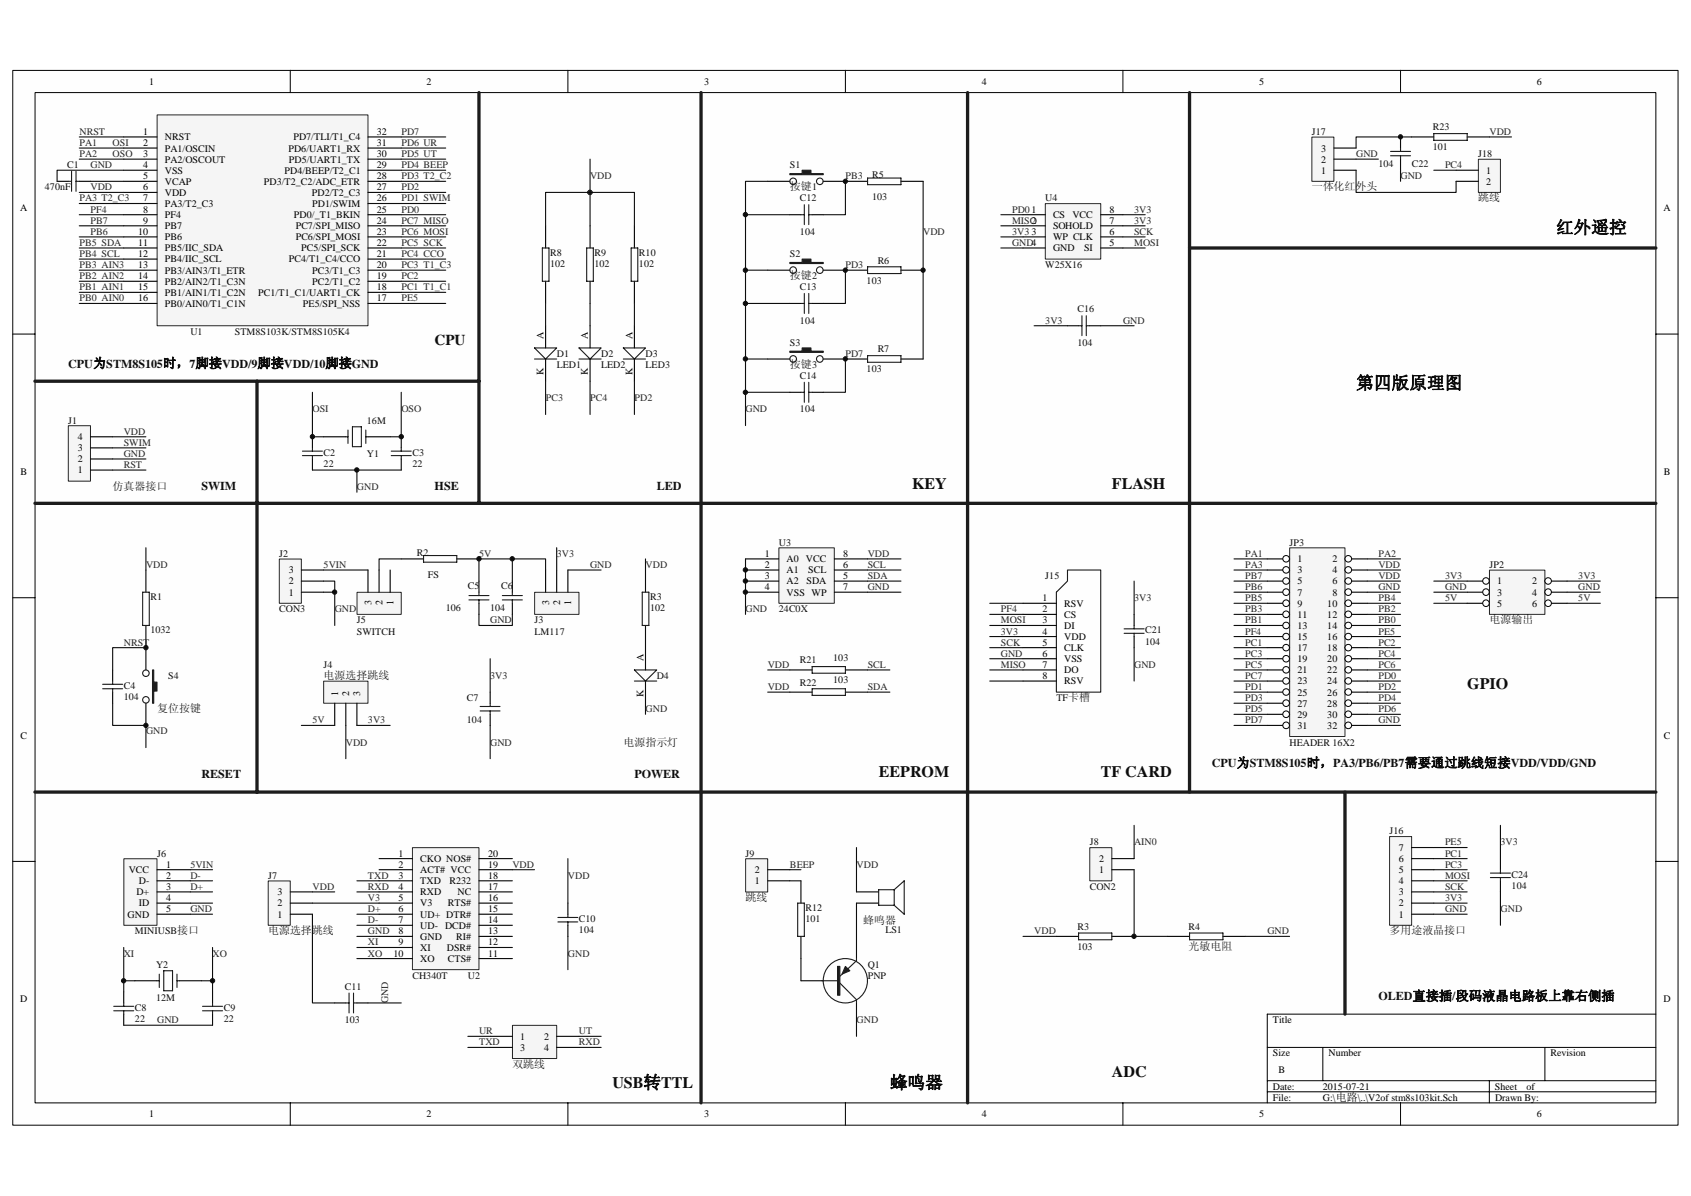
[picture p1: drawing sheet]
<svg xmlns="http://www.w3.org/2000/svg" width="297mm" height="210mm" viewBox="0 0 297 210" stroke-linecap="round" stroke-linejoin="round" font-family="sans-serif">
<path d="M2.3 12.4h292.5v185.1h-292.5z" fill="#fefefe"/>
<path d="M2.2 12.4h292.6v185.1h-292.6z" fill="none" stroke="#000" stroke-width=".18"/>
<path d="M6.2 16.3h284.7v177.3h-284.7z" fill="#fefefe"/>
<g fill="none" stroke="#000" stroke-width=".18">
<path d="M6.2 16.3h284.7v177.3h-284.7zM51 12.3v4M99.8 12.3v4M148.5 12.3v4M197.2 12.3v4M246 12.3v4M2.2 58.7h3.9M290.9 58.7h3.9M2.2 104.9h3.9M290.9 104.9h3.9M2.2 151.2h3.9M290.9 151.2h3.9"/>
<path d="M290.9 178.1h-68.3v15.5M51 193.6v3.9M99.8 193.6v3.9M148.5 193.6v3.9M197.2 193.6v3.9M222.6 183.9h68.3M222.6 189.7h68.3M222.6 191.7h68.3M232.4 183.9v5.8M246 193.6v3.9M261.6 189.7v3.9M271.4 183.9v5.8"/>
</g>
<circle cx="103.6" cy="33.8" r=".38" fill="#0e0e0e" stroke="#0e0e0e" stroke-width=".18"/>
<path d="M27.6 20.2h37v37h-37z" fill="#f5f5f5"/>
<path d="M27.6 20.2h37v37h-37z" fill="none" stroke="#262626" stroke-width=".18"/>
<g fill="none" stroke="#000" stroke-width=".19">
<path d="M10 31.8h2M13.9 31.8h2M21.7 24h5.9M21.7 26h5.9M21.7 27.9h5.9M21.7 29.9h5.9M21.7 31.8h5.9M21.7 33.8h5.9M21.7 35.7h5.9M21.7 37.7h5.9M21.7 39.6h5.9M64.6 24h5.9"/>
<path d="M64.6 26h5.9M64.6 27.9h5.9M64.6 29.9h5.9M64.6 31.8h5.9M64.6 33.8h5.9M64.6 35.7h5.9M64.6 37.7h5.9M64.6 39.6h5.9M21.7 41.6h5.9M21.7 43.5h5.9M21.7 45.5h5.9M21.7 47.4h5.9"/>
<path d="M21.7 49.4h5.9M21.7 51.3h5.9M21.7 53.3h5.9M64.6 41.6h5.9M64.6 43.5h5.9M64.6 45.5h5.9M64.6 47.4h5.9M64.6 49.4h5.9M64.6 51.3h5.9M64.6 53.3h5.9"/>
</g>
<g fill="none" stroke="#0e0e0e" stroke-width=".19">
<path d="M15.9 31.8h5.8M70.5 39.6h7.8M70.5 37.7h7.8M70.5 35.7h7.8M70.5 33.8h7.8M70.5 31.8h7.8M70.5 29.9h7.8M70.5 27.9h7.8M70.5 26h7.8M70.5 24h7.8M13.9 41.6h7.8M13.9 43.5h7.8"/>
<path d="M13.9 45.5h7.8M13.9 47.4h7.8M13.9 49.4h7.8M13.9 51.3h7.8M13.9 53.3h7.8M70.5 41.6h7.8M70.5 43.5h7.8M70.5 45.5h7.8M70.5 47.4h7.8M70.5 49.4h7.8M70.5 51.3h7.8M70.5 53.3h7.8"/>
</g>
<path d="M12 31.8h.6M12.6 30.1v3.5M13.4 31.8h.5M13.4 30.1v3.5" fill="none" stroke="#1c1c1c" stroke-width=".19"/>
<path d="M12 74.8h3.9v9.7h-3.9z" fill="#f5f5f5"/>
<path d="M12 74.7h3.9v9.8h-3.9z" fill="none" stroke="#262626" stroke-width=".18"/>
<g fill="none" stroke="#000" stroke-width=".19">
<path d="M95.8 39.6v3.9M103.6 39.6v3.9M111.4 39.6v3.9M95.8 49.4v3.9M95.8 57.2v3.9M103.6 49.4v3.9M103.6 57.2v3.9M111.4 49.4v3.9M111.4 57.2v3.9M15.9 78.6h3.9M15.9 76.7h3.9M54.9 76.7v1.9"/>
<path d="M56.8 76.7h3.9M64.6 76.7h3.9M70.5 76.7v1.9M95.8 63v3.9M103.6 63v3.9M111.4 63v3.9M15.9 82.5h3.9M15.9 80.6h3.9M54.9 80.6v1.9M70.5 80.6v1.9M19.8 117.6v2M25.6 100.1v3.9"/>
<path d="M25.6 109.8v7.8M19.8 121.5v2M25.6 123.5v3.9"/>
</g>
<g fill="none" stroke="#0e0e0e" stroke-width=".19">
<path d="M95.8 53.3v3.9M103.6 53.3v3.9M111.4 53.3v3.9M19.8 76.7h5.8M19.8 78.6h5.8M54.9 68.9v7.8h1.9M70.5 68.9v7.8h-2M95.8 66.9v5.9M103.6 66.9v5.9M111.4 66.9v5.9M19.8 80.6h5.8M19.8 82.5h5.8"/>
<path d="M25.6 96.2v3.9M54.9 82.5h15.6M62.7 82.5v3.9M25.6 113.7h-5.8v3.9M19.8 123.5v3.9h5.8v3.9"/>
</g>
<g fill="none" stroke="#1c1c1c" stroke-width=".19">
<path d="M95.3 43.5h1.1v5.9h-1.1zM103.1 43.5h1.1v5.9h-1.1zM110.9 43.5h1.1v5.9h-1.1zM53.1 80h3.5M53.1 79.2h3.5M54.9 78.6v.6M54.9 80v.6M60.7 76.7h.4M61.1 75.5v2.4M61.9 74.9h1.6v3.5h-1.6zM64.3 75.5v2.4M64.3 76.7h.3"/>
<path d="M68.7 80h3.5M68.7 79.2h3.5M70.5 78.6v.6M70.5 80v.6M93.9 61.1h3.9l-2 1.9zM93.9 63h3.9M101.7 61.1h3.9l-2 1.9zM101.7 63h3.9M109.5 61.1h3.9l-2 1.9zM109.5 63h3.9M19.8 119.6v.5M25.1 104h1.1v5.8h-1.1z"/>
<path d="M18 120.9h3.5M18 120.1h3.5M19.8 120.9v.6"/>
<circle cx="25.6" cy="118.2" r=".57"/>
<circle cx="25.6" cy="122.9" r=".57"/>
</g>
<path d="M26.8 117.6h.2v2.2h.6v1.5h-.6v2.2h-.2z" fill-rule="evenodd" fill="#1c1c1c" stroke="#1c1c1c" stroke-width=".19"/>
<path d="M49.1 98.2h3.8v7.7h-3.8z" fill="#f5f5f5"/>
<path d="M49.1 98.1h3.8v7.8h-3.8z" fill="none" stroke="#262626" stroke-width=".18"/>
<path d="M52.9 104h3.9M52.9 102h3.9M52.9 100.1h3.9" fill="none" stroke="#000" stroke-width=".19"/>
<path d="M62.7 104h7.8v3.9h-7.8z" fill="#f5f5f5"/>
<path d="M62.7 104h7.8v3.9h-7.8z" fill="none" stroke="#262626" stroke-width=".18"/>
<path d="M70.5 98.1h3.9M80.2 98.1h3.9M64.6 100.1v3.9M66.6 100.1v3.9M68.5 100.1v3.9" fill="none" stroke="#000" stroke-width=".19"/>
<path d="M74.4 97.5h5.8v1.2h-5.8z" fill="none" stroke="#1c1c1c" stroke-width=".19"/>
<path d="M93.9 104h7.8v3.9h-7.8z" fill="#f5f5f5"/>
<path d="M93.9 104h7.8v3.9h-7.8z" fill="none" stroke="#262626" stroke-width=".18"/>
<path d="M95.8 100.1v3.9M97.8 100.1v3.9M99.8 100.1v3.9" fill="none" stroke="#000" stroke-width=".19"/>
<path d="M56.9 119.6h7.7v3.9h-7.7z" fill="#f5f5f5"/>
<path d="M56.9 119.6h7.7v3.9h-7.7z" fill="none" stroke="#262626" stroke-width=".18"/>
<path d="M84.1 102v2M84.1 105.9v2M90 102v2M90 105.9v2M113.4 100.1v3.9M113.4 109.8v7.8M113.4 119.6v3.9M58.8 123.5v3.9M60.7 123.5v3.9M62.7 123.5v3.9M86.1 121.5v2M86.1 125.4v2" fill="none" stroke="#000" stroke-width=".19"/>
<g fill="none" stroke="#1c1c1c" stroke-width=".19">
<path d="M82.4 105.3h3.5M82.4 104.6h3.5M84.1 104v.6M84.1 105.3v.6M88.2 105.3h3.6M88.2 104.6h3.6M90 104v.6M90 105.3v.6M111.4 117.6h4l-2 2zM111.4 119.6h4M112.8 104h1.2v5.8h-1.2zM84.3 124.8h3.5"/>
<path d="M84.3 124h3.5M86.1 123.5v.5M86.1 124.8v.6"/>
</g>
<g fill="none" stroke="#0e0e0e" stroke-width=".19">
<path d="M70.5 98.1h-3.9v2M90 98.1v3.9M97.8 96.2v3.9M113.4 98.1v2M56.8 102h2v7.8M56.8 100.1h7.8M56.8 104h2M84.1 107.9v1.9h5.9v-1.9M86.1 115.7v5.8M99.8 100.1h5.8M52.9 127.4h5.9M60.7 127.4v5.8"/>
<path d="M86.1 127.4v5.8M113.4 123.5v1.9"/>
</g>
<circle cx="103.6" cy="33.8" r=".38" fill="#262626" stroke="#262626" stroke-width=".18"/>
<path d="M72.5 148.8h11.6v21.4h-11.6z" fill="#f5f5f5"/>
<path d="M72.5 148.8h11.6v21.4h-11.6z" fill="none" stroke="#262626" stroke-width=".18"/>
<g fill="none" stroke="#000" stroke-width=".19">
<path d="M66.6 150.7h5.9M66.6 152.7h5.9M66.6 154.6h5.9M66.6 156.6h5.9M66.6 158.6h5.9M84.1 150.7h5.9M84.1 152.7h5.9M84.1 154.6h5.9M84.1 156.6h5.9M84.1 158.6h5.9M66.6 160.5h5.9M66.6 162.5h5.9"/>
<path d="M66.6 164.4h5.9M66.6 166.3h5.9M66.6 168.3h5.9M84.1 160.5h5.9M84.1 162.5h5.9M84.1 164.4h5.9M84.1 166.3h5.9M84.1 168.3h5.9"/>
</g>
<path d="M21.8 150.8h5.8v11.7h-5.8z" fill="#f5f5f5"/>
<path d="M21.8 150.8h5.8v11.7h-5.8z" fill="none" stroke="#262626" stroke-width=".18"/>
<g fill="none" stroke="#000" stroke-width=".19">
<path d="M27.6 152.7h5.8M27.6 154.6h5.8M27.6 156.6h5.8M27.6 158.6h5.8M99.8 158.6v1.9M21.7 174.1v2M21.7 178.1v1.9M23.7 172.2h3.9M27.6 160.5h5.8M31.5 172.2h3.9M37.3 174.1v2M37.3 178.1v1.9"/>
<path d="M58.8 176.1h1.9M62.7 176.1h1.9M99.8 162.5v1.9"/>
</g>
<g fill="none" stroke="#0e0e0e" stroke-width=".19">
<path d="M33.4 152.7h3.9M33.4 154.6h3.9M33.4 156.6h3.9M33.4 158.6h3.9M62.7 154.6h3.9M62.7 156.6h3.9M90 152.7h3.9M99.8 150.7v7.9M33.4 160.5h3.9M62.7 160.5h3.9M62.7 162.5h3.9M62.7 164.4h3.9"/>
<path d="M62.7 166.3h3.9M62.7 168.3h3.9M64.6 176.1h5.9M99.8 164.4v5.8M21.7 180h15.6"/>
</g>
<g fill="none" stroke="#1c1c1c" stroke-width=".19">
<path d="M20 177.5h3.5M20 176.7h3.5M21.7 176.1v.6M21.7 177.5v.6M27.6 172.2h.4M28 171v2.4M28.8 170.4h1.5v3.5h-1.5zM31.1 171v2.4M31.1 172.2h.4M35.6 177.5h3.5M35.6 176.7h3.5M37.3 176.1v.6"/>
<path d="M37.3 177.5v.6M60.7 176.1h.6M61.3 174.3v3.5M62.1 176.1h.6M62.1 174.3v3.5M98 161.9h3.5M98 161.1h3.5M99.8 160.5v.6M99.8 161.9v.6"/>
</g>
<path d="M47.1 154.7h3.9v7.8h-3.9z" fill="#f5f5f5"/>
<path d="M47.1 154.7h3.9v7.8h-3.9z" fill="none" stroke="#262626" stroke-width=".18"/>
<g fill="none" stroke="#000" stroke-width=".19">
<path d="M134.8 31.8h3.9M138.7 37.7h2M142.7 37.7h1.9M144.6 31.8h7.8M158.3 31.8h3.9M134.8 47.4h3.9M138.7 53.3h2M142.7 53.3h1.9M144.6 47.4h7.8M158.3 47.4h3.9M134.8 63h3.9M138.7 68.9h2"/>
<path d="M142.7 68.9h1.9M144.6 63h7.8M158.3 63h3.9M51 158.6h3.9M51 156.6h3.9M51 160.5h3.9"/>
</g>
<path d="M131 37.7h7.7M134.8 31.8h-3.8v42.9M148.5 31.8v5.9h-3.9M162.2 31.8v31.2M131 47.4h3.8M131 53.3h7.7M148.5 47.4v5.9h-3.9M131 63h3.8M131 68.9h7.7M148.5 63v5.9h-3.9M54.9 156.6h3.9M54.9 160.5v15.6h3.9" fill="none" stroke="#0e0e0e" stroke-width=".19"/>
<g fill="#1c1c1c" stroke="#1c1c1c" stroke-width=".19">
<path d="M138.7 30.5h2.2v-.6h1.5v.6h2.2v.2h-5.9z" fill-rule="evenodd"/>
<path d="M138.7 46.1h2.2v-.6h1.5v.6h2.2v.2h-5.9z" fill-rule="evenodd"/>
<path d="M138.7 61.7h2.2v-.6h1.5v.6h2.2v.2h-5.9z" fill-rule="evenodd"/>
</g>
<g fill="none" stroke="#1c1c1c" stroke-width=".19">
<path d="M140.7 37.7h.6M141.3 35.9v3.5M142.1 37.7h.6M142.1 35.9v3.5M152.4 31.3h5.9v1.1h-5.9zM140.7 53.3h.6M141.3 51.5v3.5M142.1 51.5v3.5M142.1 53.3h.6M152.4 46.8h5.9v1.2h-5.9zM140.7 68.9h.6M141.3 67.1v3.5"/>
<path d="M142.1 67.1v3.5M142.1 68.9h.6M152.4 62.4h5.9v1.2h-5.9z"/>
<circle cx="139.3" cy="31.8" r=".58"/>
<circle cx="144" cy="31.8" r=".58"/>
<circle cx="139.3" cy="47.4" r=".58"/>
<circle cx="144" cy="47.4" r=".58"/>
<circle cx="139.3" cy="63" r=".58"/>
<circle cx="144" cy="63" r=".58"/>
</g>
<path d="M136.8 96.2h9.8v9.7h-9.8z" fill="#f5f5f5"/>
<path d="M136.8 96.2h9.8v9.7h-9.8z" fill="none" stroke="#262626" stroke-width=".18"/>
<g fill="none" stroke="#000" stroke-width=".19">
<path d="M131 98.1h5.8M146.6 98.1h5.8M131 100.1h5.8M131 102h5.8M131 104h5.8M138.7 117.6h4M146.6 100.1h5.8M146.6 102h5.8M146.6 104h5.8M148.5 117.6h3.9M138.7 121.5h4M148.5 121.5h3.9"/>
<path d="M140.7 154.6v4M150.4 156.6h3.9M150.4 158.6h3.9M140.7 172.2h3.9M140.7 164.4v3.9M150.4 164.4v3.9M150.4 176.1v3.9"/>
</g>
<path d="M131 98.1v9.8M152.4 98.1h5.9M134.8 117.6h3.9M152.4 100.1h5.9M152.4 102h5.9M152.4 104h5.9M152.4 117.6h3.9M134.8 121.5h3.9M152.4 121.5h3.9" fill="none" stroke="#0e0e0e" stroke-width=".19"/>
<g fill="none" stroke="#1c1c1c" stroke-width=".19">
<path d="M142.7 117h5.8v1.2h-5.8zM142.7 120.9h5.8v1.2h-5.8zM140.1 158.6h1.2v5.8h-1.2zM157.1 156.2l1.7-1.6v5.9l-1.7-1.6M157.1 156.2v2.7M157.1 156.2h-2.8v2.7h2.8M144.4 172.2h2.7M147.5 172.6l2.9 2.9v.6M150.4 168.3v.4l-2.9 2.7"/>
<circle cx="148.5" cy="172.2" r="3.9"/>
</g>
<g fill="#1c1c1c" stroke="#1c1c1c" stroke-width=".19">
<path d="M148.5 169.7l.8 .7-1.4 .6z"/>
<path d="M147.1 169.7h.4v5h-.4z" fill-rule="evenodd"/>
</g>
<path d="M131 150.8h3.8v5.8h-3.8z" fill="#f5f5f5"/>
<path d="M131 150.8h3.8v5.8h-3.8z" fill="none" stroke="#262626" stroke-width=".18"/>
<path d="M134.8 154.6h3.9M134.8 152.7h3.9" fill="none" stroke="#000" stroke-width=".19"/>
<path d="M138.7 154.6h2M138.7 152.7h2M140.7 168.3v3.9M150.4 180v1.9" fill="none" stroke="#0e0e0e" stroke-width=".19"/>
<path d="M183.6 35.8h9.8v9.7h-9.8z" fill="#f5f5f5"/>
<path d="M183.6 35.8h9.8v9.7h-9.8z" fill="none" stroke="#262626" stroke-width=".18"/>
<g fill="none" stroke="#000" stroke-width=".19">
<path d="M179.7 37.7h3.9M179.7 39.6h3.9M193.4 37.7h3.8M193.4 39.6h3.8M179.7 41.6h3.9M179.7 43.5h3.9M187.5 57.2h2M191.4 57.2h2M193.4 41.6h3.8M193.4 43.5h3.8M179.7 105.9h5.9M179.7 107.9h5.9"/>
<path d="M179.7 109.8h5.9M179.7 111.8h5.9M179.7 113.7h5.9M179.7 115.7h5.9M179.7 117.6h5.9M179.7 119.6h5.9M199.2 107.9v1.9M199.2 111.8v1.9"/>
</g>
<g fill="none" stroke="#0e0e0e" stroke-width=".19">
<path d="M175.8 37.7h3.9M175.8 39.6h3.9M197.2 37.7h4M197.2 39.6h4M175.8 41.6h3.9M175.8 43.5h3.9M181.6 57.2h5.9M193.4 57.2h5.8M197.2 41.6h4M197.2 43.5h4M173.9 105.9h5.8M173.9 107.9h5.8"/>
<path d="M173.9 109.8h5.8M173.9 111.8h5.8M173.9 113.7h5.8M173.9 115.7h5.8M173.9 117.6h5.8M173.9 119.6h5.8M199.2 102v5.9M199.2 113.7v5.9"/>
</g>
<path d="M189.5 57.2h.6M190.1 55.4v3.5M190.8 57.2h.6M190.8 55.4v3.5M187.5 100.1h5.9v21.4h-7.8v-17.5l1.9-2zM197.5 111.2h3.5M197.5 110.4h3.5M199.2 109.8v.6M199.2 111.2v.6" fill="none" stroke="#1c1c1c" stroke-width=".19"/>
<path d="M230.5 24.1h3.8v7.7h-3.8z" fill="#f5f5f5"/>
<path d="M230.4 24.1h3.9v7.7h-3.9z" fill="none" stroke="#262626" stroke-width=".18"/>
<path d="M234.3 29.9h3.9M234.3 27.9h3.9M234.3 26h3.9M246 24v2M246 27.9v2M248 24h3.9M257.7 24h3.9" fill="none" stroke="#000" stroke-width=".19"/>
<path d="M244.3 27.3h3.5M244.3 26.6h3.5M246 26v.6M246 27.3v.6M251.9 23.5h5.8v1.1h-5.8z" fill="none" stroke="#1c1c1c" stroke-width=".19"/>
<path d="M238.2 27.9h3.9M246 29.9v1.9M261.6 24h3.9" fill="none" stroke="#0e0e0e" stroke-width=".19"/>
<path d="M259.7 28h3.9v5.8h-3.9z" fill="#f5f5f5"/>
<path d="M259.7 28h3.9v5.8h-3.9z" fill="none" stroke="#262626" stroke-width=".18"/>
<path d="M255.8 29.9h3.9M255.8 31.8h3.9" fill="none" stroke="#000" stroke-width=".19"/>
<path d="M238.2 29.9v3.9h17.6v-2M251.9 29.9h3.9" fill="none" stroke="#0e0e0e" stroke-width=".19"/>
<path d="M209 43.5h81.9" fill="none" stroke="#1c1c1c" stroke-width=".58"/>
<path d="M244.1 146.9h3.9v15.6h-3.9z" fill="#f5f5f5"/>
<path d="M244.1 146.9h3.9v15.6h-3.9z" fill="none" stroke="#262626" stroke-width=".18"/>
<path d="M248 158.6h3.9M248 156.6h3.9M248 154.6h3.9M248 152.7h3.9M248 150.7h3.9M248 148.8h3.9M263.6 150.7v2M263.6 154.6v2M248 160.5h3.9" fill="none" stroke="#000" stroke-width=".19"/>
<path d="M251.9 148.8h5.8M251.9 150.7h5.8M251.9 152.7h5.8M251.9 154.6h5.8M251.9 156.6h5.8M251.9 158.6h5.8M263.6 144.9v5.8M263.6 156.6v5.9M251.9 160.5h5.8" fill="none" stroke="#0e0e0e" stroke-width=".19"/>
<path d="M261.8 154.1h3.5M261.8 153.3h3.5M263.6 152.7v.6M263.6 154.1v.5" fill="none" stroke="#1c1c1c" stroke-width=".19"/>
<path d="M191.4 148.8h3.9v5.8h-3.9z" fill="#f5f5f5"/>
<path d="M191.4 148.8h3.9v5.8h-3.9z" fill="none" stroke="#262626" stroke-width=".18"/>
<path d="M195.3 152.7h3.9M195.3 150.7h3.9M185.6 164.4h3.9M195.3 164.4h3.9M205.1 164.4h3.9M214.8 164.4h3.9" fill="none" stroke="#000" stroke-width=".19"/>
<path d="M189.5 163.8h5.8v1.2h-5.8zM209 163.8h5.8v1.2h-5.8z" fill="none" stroke="#1c1c1c" stroke-width=".19"/>
<path d="M199.2 144.9v5.8M179.7 164.4h5.9M218.7 164.4h7.8" fill="none" stroke="#0e0e0e" stroke-width=".19"/>
<path d="M226.6 96.2h9.7v33.1h-9.7z" fill="#f5f5f5"/>
<path d="M226.5 96.2h9.8v33.1h-9.8z" fill="none" stroke="#262626" stroke-width=".18"/>
<path d="M222.6 98.1h3.9" fill="none" stroke="#000" stroke-width=".19"/>
<circle cx="225.9" cy="98.1" r=".58" fill="#fefefe" stroke="#000" stroke-width=".18"/>
<path d="M236.3 98.1h3.9" fill="none" stroke="#000" stroke-width=".19"/>
<circle cx="236.8" cy="98.1" r=".58" fill="#fefefe" stroke="#000" stroke-width=".18"/>
<path d="M222.6 100.1h3.9" fill="none" stroke="#000" stroke-width=".19"/>
<circle cx="225.9" cy="100.1" r=".58" fill="#fefefe" stroke="#000" stroke-width=".18"/>
<path d="M236.3 100.1h3.9" fill="none" stroke="#000" stroke-width=".19"/>
<circle cx="236.8" cy="100.1" r=".58" fill="#fefefe" stroke="#000" stroke-width=".18"/>
<path d="M222.6 102h3.9" fill="none" stroke="#000" stroke-width=".19"/>
<circle cx="225.9" cy="102" r=".58" fill="#fefefe" stroke="#000" stroke-width=".18"/>
<path d="M236.3 102h3.9" fill="none" stroke="#000" stroke-width=".19"/>
<circle cx="236.8" cy="102" r=".58" fill="#fefefe" stroke="#000" stroke-width=".18"/>
<path d="M222.6 104h3.9" fill="none" stroke="#000" stroke-width=".19"/>
<circle cx="225.9" cy="104" r=".58" fill="#fefefe" stroke="#000" stroke-width=".18"/>
<path d="M236.3 104h3.9" fill="none" stroke="#000" stroke-width=".19"/>
<circle cx="236.8" cy="104" r=".58" fill="#fefefe" stroke="#000" stroke-width=".18"/>
<path d="M222.6 105.9h3.9" fill="none" stroke="#000" stroke-width=".19"/>
<circle cx="225.9" cy="105.9" r=".58" fill="#fefefe" stroke="#000" stroke-width=".18"/>
<path d="M236.3 105.9h3.9" fill="none" stroke="#000" stroke-width=".19"/>
<circle cx="236.8" cy="105.9" r=".58" fill="#fefefe" stroke="#000" stroke-width=".18"/>
<path d="M222.6 107.9h3.9" fill="none" stroke="#000" stroke-width=".19"/>
<circle cx="225.9" cy="107.9" r=".58" fill="#fefefe" stroke="#000" stroke-width=".18"/>
<path d="M236.3 107.9h3.9" fill="none" stroke="#000" stroke-width=".19"/>
<circle cx="236.8" cy="107.9" r=".58" fill="#fefefe" stroke="#000" stroke-width=".18"/>
<path d="M222.6 109.8h3.9" fill="none" stroke="#000" stroke-width=".19"/>
<circle cx="225.9" cy="109.8" r=".58" fill="#fefefe" stroke="#000" stroke-width=".18"/>
<path d="M236.3 109.8h3.9" fill="none" stroke="#000" stroke-width=".19"/>
<circle cx="236.8" cy="109.8" r=".58" fill="#fefefe" stroke="#000" stroke-width=".18"/>
<path d="M222.6 111.8h3.9" fill="none" stroke="#000" stroke-width=".19"/>
<circle cx="225.9" cy="111.8" r=".58" fill="#fefefe" stroke="#000" stroke-width=".18"/>
<path d="M236.3 111.8h3.9" fill="none" stroke="#000" stroke-width=".19"/>
<circle cx="236.8" cy="111.8" r=".58" fill="#fefefe" stroke="#000" stroke-width=".18"/>
<path d="M222.6 113.7h3.9" fill="none" stroke="#000" stroke-width=".19"/>
<circle cx="225.9" cy="113.7" r=".58" fill="#fefefe" stroke="#000" stroke-width=".18"/>
<path d="M236.3 113.7h3.9" fill="none" stroke="#000" stroke-width=".19"/>
<circle cx="236.8" cy="113.7" r=".58" fill="#fefefe" stroke="#000" stroke-width=".18"/>
<path d="M222.6 115.7h3.9" fill="none" stroke="#000" stroke-width=".19"/>
<circle cx="225.9" cy="115.7" r=".58" fill="#fefefe" stroke="#000" stroke-width=".18"/>
<path d="M236.3 115.7h3.9" fill="none" stroke="#000" stroke-width=".19"/>
<circle cx="236.8" cy="115.7" r=".58" fill="#fefefe" stroke="#000" stroke-width=".18"/>
<path d="M222.6 117.6h3.9" fill="none" stroke="#000" stroke-width=".19"/>
<circle cx="225.9" cy="117.6" r=".58" fill="#fefefe" stroke="#000" stroke-width=".18"/>
<path d="M236.3 117.6h3.9" fill="none" stroke="#000" stroke-width=".19"/>
<circle cx="236.8" cy="117.6" r=".58" fill="#fefefe" stroke="#000" stroke-width=".18"/>
<path d="M222.6 119.6h3.9" fill="none" stroke="#000" stroke-width=".19"/>
<circle cx="225.9" cy="119.6" r=".58" fill="#fefefe" stroke="#000" stroke-width=".18"/>
<path d="M236.3 119.6h3.9" fill="none" stroke="#000" stroke-width=".19"/>
<circle cx="236.8" cy="119.6" r=".58" fill="#fefefe" stroke="#000" stroke-width=".18"/>
<path d="M222.6 121.5h3.9" fill="none" stroke="#000" stroke-width=".19"/>
<circle cx="225.9" cy="121.5" r=".58" fill="#fefefe" stroke="#000" stroke-width=".18"/>
<path d="M236.3 121.5h3.9" fill="none" stroke="#000" stroke-width=".19"/>
<circle cx="236.8" cy="121.5" r=".58" fill="#fefefe" stroke="#000" stroke-width=".18"/>
<path d="M222.6 123.5h3.9" fill="none" stroke="#000" stroke-width=".19"/>
<circle cx="225.9" cy="123.5" r=".58" fill="#fefefe" stroke="#000" stroke-width=".18"/>
<path d="M236.3 123.5h3.9" fill="none" stroke="#000" stroke-width=".19"/>
<circle cx="236.8" cy="123.5" r=".58" fill="#fefefe" stroke="#000" stroke-width=".18"/>
<path d="M222.6 125.4h3.9" fill="none" stroke="#000" stroke-width=".19"/>
<circle cx="225.9" cy="125.4" r=".58" fill="#fefefe" stroke="#000" stroke-width=".18"/>
<path d="M236.3 125.4h3.9" fill="none" stroke="#000" stroke-width=".19"/>
<circle cx="236.8" cy="125.4" r=".58" fill="#fefefe" stroke="#000" stroke-width=".18"/>
<path d="M222.6 127.4h3.9" fill="none" stroke="#000" stroke-width=".19"/>
<circle cx="225.9" cy="127.4" r=".58" fill="#fefefe" stroke="#000" stroke-width=".18"/>
<path d="M236.3 127.4h3.9" fill="none" stroke="#000" stroke-width=".19"/>
<circle cx="236.8" cy="127.4" r=".58" fill="#fefefe" stroke="#000" stroke-width=".18"/>
<path d="M261.7 100.1h9.7v7.8h-9.7z" fill="#f5f5f5"/>
<path d="M261.6 100.1h9.8v7.8h-9.8z" fill="none" stroke="#262626" stroke-width=".18"/>
<path d="M257.7 102h3.9" fill="none" stroke="#000" stroke-width=".19"/>
<circle cx="261" cy="102" r=".57" fill="#fefefe" stroke="#000" stroke-width=".18"/>
<path d="M271.4 102h3.9" fill="none" stroke="#000" stroke-width=".19"/>
<circle cx="271.9" cy="102" r=".57" fill="#fefefe" stroke="#000" stroke-width=".18"/>
<path d="M257.7 104h3.9" fill="none" stroke="#000" stroke-width=".19"/>
<circle cx="261" cy="104" r=".58" fill="#fefefe" stroke="#000" stroke-width=".18"/>
<path d="M271.4 104h3.9" fill="none" stroke="#000" stroke-width=".19"/>
<circle cx="271.9" cy="104" r=".58" fill="#fefefe" stroke="#000" stroke-width=".18"/>
<path d="M257.7 105.9h3.9" fill="none" stroke="#000" stroke-width=".19"/>
<circle cx="261" cy="105.9" r=".58" fill="#fefefe" stroke="#000" stroke-width=".18"/>
<path d="M271.4 105.9h3.9" fill="none" stroke="#000" stroke-width=".19"/>
<circle cx="271.9" cy="105.9" r=".58" fill="#fefefe" stroke="#000" stroke-width=".18"/>
<g fill="none" stroke="#0e0e0e" stroke-width=".19">
<path d="M13.9 24h7.8M13.9 26h7.8M13.9 27.9h7.8M13.9 33.8h7.8M13.9 35.7h7.8M13.9 37.7h7.8M13.9 39.6h7.8M21.7 29.9h-11.7v1.9M95.8 39.6v-5.8h15.6v5.8M103.6 27.9v11.7M248 24h-9.8v2M216.8 98.1h5.8"/>
<path d="M240.2 98.1h5.8M95.8 100.1v-2h-11.7v3.9M216.8 100.1h5.8M216.8 102h5.8M216.8 104h5.8M216.8 105.9h5.8M216.8 107.9h5.8M216.8 109.8h5.8M216.8 111.8h5.8M216.8 113.7h5.8M216.8 115.7h5.8M216.8 117.6h5.8"/>
<path d="M216.8 119.6h5.8M240.2 100.1h5.8M240.2 102h5.8M240.2 104h5.8M240.2 105.9h5.8M240.2 107.9h5.8M240.2 109.8h5.8M240.2 111.8h5.8M240.2 113.7h5.8M240.2 115.7h5.8M240.2 117.6h5.8M240.2 119.6h5.8"/>
<path d="M251.9 102h5.8M251.9 104h5.8M251.9 105.9h5.8M275.3 102h5.8M275.3 104h5.8M275.3 105.9h5.8M62.7 127.4h5.8M216.8 121.5h5.8M216.8 123.5h5.8M216.8 125.4h5.8M216.8 127.4h5.8M240.2 121.5h5.8"/>
<path d="M240.2 123.5h5.8M240.2 125.4h5.8M240.2 127.4h5.8M54.9 158.6h11.7M150.4 148.8v7.8M150.4 158.6v5.8M199.2 152.7v11.7h5.9M21.7 166.3v7.8M21.7 172.2h2M35.4 172.2h1.9M37.3 166.3v7.8"/>
</g>
<path d="M84.1 16.3v72.1M123.1 16.3v177.3M170 16.3v177.3M209 16.3v122.8M6.1 66.9h78M45.1 66.9v72.2M6.1 88.4h284.8M6.1 139.1h284.8M236.3 139.1v39" fill="none" stroke="#1c1c1c" stroke-width=".58"/>
<path d="M90 180h7.8v5.8h-7.8z" fill="#f5f5f5"/>
<path d="M90 180h7.8v5.8h-7.8z" fill="none" stroke="#262626" stroke-width=".18"/>
<path d="M86.1 181.9h3.9M86.1 183.9h3.9M97.8 181.9h3.9M97.8 183.9h3.9" fill="none" stroke="#000" stroke-width=".19"/>
<path d="M82.2 181.9h3.9M82.2 183.9h3.9M101.7 181.9h3.9M101.7 183.9h3.9" fill="none" stroke="#0e0e0e" stroke-width=".19"/>
<g fill="#0e0e0e" stroke="#0e0e0e" stroke-width=".18">
<circle cx="21.7" cy="172.2" r=".38"/>
<circle cx="25.6" cy="127.4" r=".38"/>
<circle cx="25.6" cy="113.7" r=".38"/>
<circle cx="37.3" cy="172.2" r=".38"/>
<circle cx="54.9" cy="76.7" r=".38"/>
<circle cx="58.8" cy="104" r=".38"/>
<circle cx="62.7" cy="82.5" r=".38"/>
<circle cx="70.5" cy="76.7" r=".38"/>
<circle cx="84.1" cy="98.1" r=".38"/>
<circle cx="90" cy="98.1" r=".38"/>
<circle cx="130.9" cy="104" r=".38"/>
<circle cx="130.9" cy="102" r=".38"/>
<circle cx="130.9" cy="100.1" r=".38"/>
<circle cx="130.9" cy="68.9" r=".38"/>
<circle cx="130.9" cy="63" r=".38"/>
<circle cx="130.9" cy="53.3" r=".38"/>
<circle cx="130.9" cy="47.4" r=".38"/>
<circle cx="130.9" cy="37.7" r=".38"/>
<circle cx="148.5" cy="63" r=".37"/>
<circle cx="148.5" cy="47.4" r=".37"/>
<circle cx="148.5" cy="31.8" r=".37"/>
<circle cx="162.1" cy="47.4" r=".38"/>
<circle cx="199.2" cy="164.4" r=".38"/>
<circle cx="246" cy="24" r=".37"/>
</g>
<g font-size="3.1" fill="#0e0e0e">
<text x="273.3" y="41">红外遥控</text>
<text x="238.2" y="68.3">第四版原理图</text>
<text x="156.3" y="191.1">蜂鸣器</text>
</g>
<g font-size="2.8" fill="#0e0e0e">
<text x="160.2" y="85.8">KEY</text>
<text x="195.3" y="85.8">FLASH</text>
<text x="257.7" y="120.9">GPIO</text>
<text x="154.4" y="136.5">EEPROM</text>
<text x="193.4" y="136.5">TF CARD</text>
<text x="107.6" y="191.1">USB转TTL</text>
<text x="195.3" y="189.1">ADC</text>
</g>
<text font-size="2.6" fill="#0e0e0e" x="76.3" y="60.5">CPU</text>
<g font-size="2.1" fill="#0e0e0e">
<text x="12" y="64.5">CPU为STM8S105时，7脚接VDD/9脚接VDD/10脚接GND</text>
<text x="35.4" y="86">SWIM</text>
<text x="76.3" y="86">HSE</text>
<text x="115.4" y="86">LED</text>
<text x="35.4" y="136.7">RESET</text>
<text x="111.5" y="136.7">POWER</text>
<text x="212.9" y="134.7">CPU为STM8S105时，PA3/PB6/PB7需要通过跳线短接VDD/VDD/GND</text>
<text x="242.1" y="175.6">OLED直接插/段码液晶电路板上靠右侧插</text>
</g>
<g font-size="1.9" fill="#0e0e0e">
<text x="138.8" y="33.4">按键1</text>
<text x="230.4" y="33.4">一体化红外头</text>
<text x="259.7" y="35.4">跳线</text>
<text x="138.8" y="49">按键2</text>
<text x="138.8" y="64.6">按键3</text>
<text x="19.8" y="86">仿真器接口</text>
<text x="261.6" y="109.5">电源输出</text>
<text x="56.9" y="119.2">电源选择跳线</text>
<text x="27.6" y="125">复位按键</text>
<text x="109.5" y="130.9">电源指示灯</text>
<text x="131" y="158.2">跳线</text>
<text x="47.1" y="164">电源选择跳线</text>
<text x="151.6" y="162.3">蜂鸣器</text>
<text x="208.8" y="166.8">光敏电阻</text>
<text x="244.1" y="164">多用途液晶接口</text>
<text x="90" y="187.4">双跳线</text>
</g>
<g font-size="1.8">
<text x="26.2" y="14.9">1</text>
<text x="74.9" y="14.9">2</text>
<text x="123.7" y="14.9">3</text>
<text x="172.4" y="14.9">4</text>
<text x="221.2" y="14.9">5</text>
<text x="270" y="14.9">6</text>
<text x="25.2" y="23.7">1</text>
<text x="66.2" y="23.7">32</text>
<text x="25.2" y="25.6">2</text>
<text x="25.2" y="27.6">3</text>
<text x="25.2" y="29.5">4</text>
<text x="29" y="26.6">PA1/OSCIN</text>
<text x="29" y="28.6">PA2/OSCOUT</text>
<text x="29" y="24.6">NRST</text>
<text x="50.7" y="26.6">PD6/UART1_RX</text>
<text x="50.8" y="28.6">PD5/UART1_TX</text>
<text x="51.5" y="24.6">PD7/TLI/T1_C4</text>
<text x="66.2" y="29.5">29</text>
<text x="66.2" y="27.6">30</text>
<text x="66.2" y="25.6">31</text>
<text x="232.1" y="28.6">2</text>
<text x="232.1" y="26.6">3</text>
<text x="25.2" y="31.5">5</text>
<text x="25.2" y="33.4">6</text>
<text x="25.2" y="35.4">7</text>
<text x="29" y="30.5">VSS</text>
<text x="29" y="32.4">VCAP</text>
<text x="29" y="34.4">VDD</text>
<text x="46.4" y="32.4">PD3/T2_C2/ADC_ETR</text>
<text x="50" y="30.5">PD4/BEEP/T2_C1</text>
<text x="54.8" y="34.4">PD2/T2_C3</text>
<text x="66.2" y="35.4">26</text>
<text x="66.2" y="33.4">27</text>
<text x="66.2" y="31.5">28</text>
<text x="232.1" y="30.5">1</text>
<text x="261" y="30.5">1</text>
<text x="261" y="32.4">2</text>
<text x="3.6" y="37.1">A</text>
<text x="24.3" y="41.2">10</text>
<text x="25.2" y="37.3">8</text>
<text x="25.2" y="39.3">9</text>
<text x="29" y="36.3">PA3/T2_C3</text>
<text x="29" y="38.3">PF4</text>
<text x="29" y="40.2">PB7</text>
<text x="51.6" y="38.3">PD0/_T1_BKIN</text>
<text x="51.9" y="40.2">PC7/SPI_MISO</text>
<text x="54.9" y="36.3">PD1/SWIM</text>
<text x="66.2" y="37.3">25</text>
<text x="66.2" y="41.2">23</text>
<text x="66.2" y="39.3">24</text>
<text x="181.2" y="39.3">2</text>
<text x="181.2" y="41.2">3</text>
<text x="185" y="40.2">SOHOLD</text>
<text x="185" y="38.3">CS</text>
<text x="188.4" y="38.3">VCC</text>
<text x="194.9" y="39.3">7</text>
<text x="194.9" y="37.3">8</text>
<text x="194.9" y="41.2">6</text>
<text x="292.2" y="37.1">A</text>
<text x="24.3" y="43.2">11</text>
<text x="24.3" y="45.1">12</text>
<text x="24.3" y="47.1">13</text>
<text x="29" y="42.2">PB6</text>
<text x="29" y="44.1">PB5/IIC_SDA</text>
<text x="29" y="46.1">PB4/IIC_SCL</text>
<text x="50.8" y="46.1">PC4/T1_C4/CCO</text>
<text x="51.9" y="42.2">PC6/SPI_MOSI</text>
<text x="52.9" y="44.1">PC5/SPI_SCK</text>
<text x="66.2" y="43.2">22</text>
<text x="66.2" y="47.1">20</text>
<text x="66.2" y="45.1">21</text>
<text x="185" y="44.1">GND</text>
<text x="185" y="42.2">WP CLK</text>
<text x="190.4" y="44.1">SI</text>
<text x="194.9" y="43.2">5</text>
<text x="24.3" y="49">14</text>
<text x="24.3" y="51">15</text>
<text x="24.3" y="52.9">16</text>
<text x="29" y="48">PB3/AIN3/T1_ETR</text>
<text x="29" y="50">PB2/AIN2/T1_C3N</text>
<text x="29" y="51.9">PB1/AIN1/T1_C2N</text>
<text x="29" y="53.9">PB0/AIN0/T1_C1N</text>
<text x="45.4" y="51.9">PC1/T1_C1/UART1_CK</text>
<text x="53.2" y="53.9">PE5/SPI_NSS</text>
<text x="54.9" y="50">PC2/T1_C2</text>
<text x="54.9" y="48">PC3/T1_C3</text>
<text x="66.2" y="52.9">17</text>
<text x="66.2" y="49">19</text>
<text x="66.2" y="51">18</text>
<text x="95.5" y="59.5" transform="rotate(-90 95.5 59.5)">A</text>
<text x="103.3" y="59.5" transform="rotate(-90 103.3 59.5)">A</text>
<text x="111.1" y="59.5" transform="rotate(-90 111.1 59.5)">A</text>
<text x="95.5" y="65.9" transform="rotate(-90 95.5 65.9)">K</text>
<text x="103.3" y="65.9" transform="rotate(-90 103.3 65.9)">K</text>
<text x="111.1" y="65.9" transform="rotate(-90 111.1 65.9)">K</text>
<text x="13.6" y="77.3">4</text>
<text x="3.6" y="83.4">B</text>
<text x="13.6" y="83.1">1</text>
<text x="13.6" y="81.2">2</text>
<text x="13.6" y="79.2">3</text>
<text x="292.2" y="83.4">B</text>
<text x="50.7" y="100.7">3</text>
<text x="134.4" y="97.7">1</text>
<text x="134.4" y="99.7">2</text>
<text x="134.4" y="101.6">3</text>
<text x="138.2" y="98.7">A0</text>
<text x="138.2" y="100.7">A1</text>
<text x="141.6" y="98.7">VCC</text>
<text x="142" y="100.7">SCL</text>
<text x="148.1" y="101.6">5</text>
<text x="148.1" y="99.7">6</text>
<text x="148.1" y="97.7">8</text>
<text x="227.9" y="98.7">1</text>
<text x="227.9" y="100.7">3</text>
<text x="234" y="98.7">2</text>
<text x="234" y="100.7">4</text>
<text x="50.7" y="104.6">1</text>
<text x="50.7" y="102.6">2</text>
<text x="65.3" y="106.2" transform="rotate(-90 65.3 106.2)">3</text>
<text x="67.2" y="106.2" transform="rotate(-90 67.2 106.2)">2</text>
<text x="69.1" y="106.2" transform="rotate(-90 69.1 106.2)">1</text>
<text x="96.5" y="106.2" transform="rotate(-90 96.5 106.2)">3</text>
<text x="98.4" y="106.2" transform="rotate(-90 98.4 106.2)">2</text>
<text x="100.3" y="106.2" transform="rotate(-90 100.3 106.2)">1</text>
<text x="134.4" y="103.6">4</text>
<text x="138.2" y="102.6">A2</text>
<text x="138.2" y="104.6">VSS WP</text>
<text x="141.7" y="102.6">SDA</text>
<text x="148.1" y="103.6">7</text>
<text x="183.1" y="105.5">1</text>
<text x="183.1" y="107.5">2</text>
<text x="186.9" y="106.5">RSV</text>
<text x="227.9" y="102.6">5</text>
<text x="227.9" y="104.6">7</text>
<text x="227.9" y="106.5">9</text>
<text x="233.1" y="106.5">10</text>
<text x="234" y="102.6">6</text>
<text x="234" y="104.6">8</text>
<text x="263" y="102.6">1</text>
<text x="263" y="104.6">3</text>
<text x="263" y="106.5">5</text>
<text x="269.1" y="102.6">2</text>
<text x="269.1" y="104.6">4</text>
<text x="269.1" y="106.5">6</text>
<text x="183.1" y="109.5">3</text>
<text x="183.1" y="111.4">4</text>
<text x="183.1" y="113.3">5</text>
<text x="186.9" y="108.5">CS</text>
<text x="186.9" y="110.4">DI</text>
<text x="186.9" y="112.4">VDD</text>
<text x="227.9" y="108.5">11</text>
<text x="227.9" y="110.4">13</text>
<text x="227.9" y="112.4">15</text>
<text x="233.1" y="108.5">12</text>
<text x="233.1" y="110.4">14</text>
<text x="233.1" y="112.4">16</text>
<text x="113" y="116.1" transform="rotate(-90 113 116.1)">A</text>
<text x="183.1" y="115.3">6</text>
<text x="183.1" y="117.2">7</text>
<text x="183.1" y="119.2">8</text>
<text x="186.9" y="114.3">CLK</text>
<text x="186.9" y="116.3">VSS</text>
<text x="186.9" y="118.2">DO</text>
<text x="227.9" y="114.3">17</text>
<text x="227.9" y="116.3">19</text>
<text x="227.9" y="118.2">21</text>
<text x="233.1" y="114.3">18</text>
<text x="233.1" y="116.3">20</text>
<text x="233.1" y="118.2">22</text>
<text x="59.4" y="122.1" transform="rotate(-90 59.4 122.1)">1</text>
<text x="61.3" y="122.1" transform="rotate(-90 61.3 122.1)">2</text>
<text x="63.3" y="122.1" transform="rotate(-90 63.3 122.1)">3</text>
<text x="113" y="122.4" transform="rotate(-90 113 122.4)">K</text>
<text x="186.9" y="120.2">RSV</text>
<text x="227.9" y="120.2">23</text>
<text x="227.9" y="122.1">25</text>
<text x="227.9" y="124.1">27</text>
<text x="233.1" y="120.2">24</text>
<text x="233.1" y="122.1">26</text>
<text x="233.1" y="124.1">28</text>
<text x="3.6" y="129.7">C</text>
<text x="227.9" y="126">29</text>
<text x="227.9" y="128">31</text>
<text x="233.1" y="126">30</text>
<text x="233.1" y="128">32</text>
<text x="292.2" y="129.7">C</text>
<text x="245.7" y="149.4">7</text>
<text x="22.6" y="153.3">VCC</text>
<text x="24.4" y="155.3">D-</text>
<text x="29.2" y="152.3">1</text>
<text x="29.2" y="154.3">2</text>
<text x="70" y="150.4">1</text>
<text x="70" y="152.3">2</text>
<text x="70" y="154.3">3</text>
<text x="73.8" y="151.4">CKO NOS#</text>
<text x="73.8" y="153.3">ACT# VCC</text>
<text x="73.8" y="155.3">TXD</text>
<text x="79" y="155.3">R232</text>
<text x="85.7" y="152.3">19</text>
<text x="85.7" y="154.3">18</text>
<text x="85.7" y="150.4">20</text>
<text x="132.6" y="155.3">1</text>
<text x="132.6" y="153.3">2</text>
<text x="193.1" y="153.3">1</text>
<text x="193.1" y="151.4">2</text>
<text x="245.7" y="155.3">4</text>
<text x="245.7" y="153.3">5</text>
<text x="245.7" y="151.4">6</text>
<text x="22.4" y="161.1">GND</text>
<text x="24" y="157.2">D+</text>
<text x="24.4" y="159.2">ID</text>
<text x="29.2" y="160.1">5</text>
<text x="29.2" y="156.2">3</text>
<text x="29.2" y="158.2">4</text>
<text x="48.7" y="161.1">1</text>
<text x="48.7" y="159.2">2</text>
<text x="48.7" y="157.2">3</text>
<text x="70" y="156.2">4</text>
<text x="70" y="158.2">5</text>
<text x="70" y="160.1">6</text>
<text x="73.8" y="157.2">RXD</text>
<text x="73.8" y="159.2">V3</text>
<text x="73.8" y="161.1">UD+ DTR#</text>
<text x="78.7" y="159.2">RTS#</text>
<text x="80.4" y="157.2">NC</text>
<text x="85.7" y="156.2">17</text>
<text x="85.7" y="160.1">15</text>
<text x="85.7" y="158.2">16</text>
<text x="245.7" y="161.1">1</text>
<text x="245.7" y="159.2">2</text>
<text x="245.7" y="157.2">3</text>
<text x="69.1" y="167.9">10</text>
<text x="70" y="162.1">7</text>
<text x="70" y="164">8</text>
<text x="70" y="166">9</text>
<text x="73.8" y="163">UD-</text>
<text x="73.8" y="165">GND</text>
<text x="73.8" y="167">XI</text>
<text x="78.2" y="163">DCD#</text>
<text x="78.5" y="167">DSR#</text>
<text x="80.2" y="165">RI#</text>
<text x="85.7" y="166">12</text>
<text x="85.7" y="164">13</text>
<text x="85.7" y="162.1">14</text>
<text x="85.7" y="167.9">11</text>
<text x="73.8" y="168.9">XO</text>
<text x="78.7" y="168.9">CTS#</text>
<text x="3.6" y="176">D</text>
<text x="223.6" y="179.6">Title</text>
<text x="292.2" y="176">D</text>
<text x="91.4" y="182.5">1</text>
<text x="91.4" y="184.5">3</text>
<text x="95.6" y="182.5">2</text>
<text x="95.6" y="184.5">4</text>
<text x="223.6" y="185.5">Size</text>
<text x="233.4" y="185.5">Number</text>
<text x="272.3" y="185.5">Revision</text>
<text x="223.6" y="191.3">Date:</text>
<text x="224.6" y="188.4">B</text>
<text x="232.4" y="191.3">2015-07-21</text>
<text x="262.6" y="191.3">Sheet</text>
<text x="268.1" y="191.3">of</text>
<text x="26.2" y="196.2">1</text>
<text x="74.9" y="196.2">2</text>
<text x="123.7" y="196.2">3</text>
<text x="172.4" y="196.2">4</text>
<text x="221.2" y="196.2">5</text>
<text x="223.6" y="193.3">File:</text>
<text x="232.4" y="193.3">G:\电路\..\V2of stm8s103kit.Sch</text>
<text x="262.6" y="193.3">Drawn By:</text>
<text x="270" y="196.2">6</text>
</g>
<g font-size="1.8" fill="#262626">
<text x="14" y="23.7">NRST</text>
<text x="70.5" y="23.7">PD7</text>
<text x="261.6" y="23.7">VDD</text>
<text x="13.9" y="25.6">PA1</text>
<text x="13.9" y="27.6">PA2</text>
<text x="15.9" y="29.5">GND</text>
<text x="19.8" y="25.6">OSI</text>
<text x="19.8" y="27.6">OSO</text>
<text x="70.5" y="25.6">PD6 UR</text>
<text x="70.5" y="27.6">PD5 UT</text>
<text x="70.5" y="29.5">PD4 BEEP</text>
<text x="238.2" y="27.6">GND</text>
<text x="253.8" y="29.5">PC4</text>
<text x="13.9" y="35.4">PA3 T2_C3</text>
<text x="15.9" y="33.4">VDD</text>
<text x="70.5" y="31.5">PD3 T2_C2</text>
<text x="70.5" y="33.4">PD2</text>
<text x="70.5" y="35.4">PD1 SWIM</text>
<text x="103.6" y="31.5">VDD</text>
<text x="148.5" y="31.5">PB3</text>
<text x="246" y="31.5">GND</text>
<text x="15.9" y="37.3">PF4</text>
<text x="15.9" y="39.3">PB7</text>
<text x="15.9" y="41.2">PB6</text>
<text x="70.5" y="37.3">PD0</text>
<text x="70.5" y="39.3">PC7 MISO</text>
<text x="70.5" y="41.2">PC6 MOSI</text>
<text x="162.2" y="41.2">VDD</text>
<text x="177.8" y="41.2">3V3</text>
<text x="177.8" y="39.3">MISO</text>
<text x="177.8" y="37.3">PD01</text>
<text x="199.2" y="37.3">3V3</text>
<text x="199.2" y="39.3">3V3</text>
<text x="199.2" y="41.2">SCK</text>
<text x="13.9" y="43.2">PB5 SDA</text>
<text x="13.9" y="45.1">PB4 SCL</text>
<text x="13.9" y="47.1">PB3 AIN3</text>
<text x="70.5" y="43.2">PC5 SCK</text>
<text x="70.5" y="45.1">PC4 CCO</text>
<text x="70.5" y="47.1">PC3 T1_C3</text>
<text x="148.5" y="47.1">PD3</text>
<text x="177.8" y="43.2">GND4</text>
<text x="199.2" y="43.2">MOSI</text>
<text x="13.9" y="49">PB2 AIN2</text>
<text x="13.9" y="51">PB1 AIN1</text>
<text x="13.9" y="52.9">PB0 AIN0</text>
<text x="70.5" y="49">PC2</text>
<text x="70.5" y="51">PC1 T1_C1</text>
<text x="70.5" y="52.9">PE5</text>
<text x="183.6" y="56.8">3V3</text>
<text x="197.3" y="56.8">GND</text>
<text x="148.5" y="62.7">PD7</text>
<text x="95.9" y="70.5">PC3</text>
<text x="103.6" y="70.5">PC4</text>
<text x="111.5" y="70.5">PD2</text>
<text x="21.7" y="76.3">VDD</text>
<text x="54.9" y="72.4">OSI</text>
<text x="70.5" y="72.4">OSO</text>
<text x="131" y="72.4">GND</text>
<text x="21.7" y="78.3">SWIM</text>
<text x="21.7" y="80.2">GND</text>
<text x="21.7" y="82.1">RST</text>
<text x="62.7" y="86">GND</text>
<text x="25.7" y="99.7">VDD</text>
<text x="56.9" y="99.7">5VIN</text>
<text x="84.2" y="97.7">5V</text>
<text x="97.8" y="97.7">3V3</text>
<text x="103.6" y="99.7">GND</text>
<text x="113.4" y="99.7">VDD</text>
<text x="152.4" y="101.6">SDA</text>
<text x="152.4" y="99.7">SCL</text>
<text x="152.4" y="97.7">VDD</text>
<text x="218.7" y="97.7">PA1</text>
<text x="218.7" y="99.7">PA3</text>
<text x="218.7" y="101.6">PB7</text>
<text x="242.1" y="97.7">PA2</text>
<text x="242.1" y="99.7">VDD</text>
<text x="242.1" y="101.6">VDD</text>
<text x="253.8" y="101.6">3V3</text>
<text x="277.2" y="101.6">3V3</text>
<text x="58.8" y="107.5">GND</text>
<text x="131" y="107.5">GND</text>
<text x="152.4" y="103.6">GND</text>
<text x="175.8" y="107.5">PF4</text>
<text x="199.2" y="105.5">3V3</text>
<text x="218.7" y="103.6">PB6</text>
<text x="218.7" y="105.5">PB5</text>
<text x="218.7" y="107.5">PB3</text>
<text x="242.1" y="105.5">PB4</text>
<text x="242.1" y="107.5">PB2</text>
<text x="242.1" y="103.6">GND</text>
<text x="253.8" y="103.6">GND</text>
<text x="253.8" y="105.5">5V</text>
<text x="277.2" y="103.6">GND</text>
<text x="277.2" y="105.5">5V</text>
<text x="21.8" y="113.3">NRST</text>
<text x="86.1" y="109.5">GND</text>
<text x="175.8" y="109.5">MOSI</text>
<text x="175.8" y="111.4">3V3</text>
<text x="175.8" y="113.3">SCK</text>
<text x="218.7" y="109.5">PB1</text>
<text x="218.7" y="111.4">PF4</text>
<text x="218.7" y="113.3">PC1</text>
<text x="242.1" y="109.5">PB0</text>
<text x="242.1" y="111.4">PE5</text>
<text x="242.1" y="113.3">PC2</text>
<text x="86.1" y="119.2">3V3</text>
<text x="134.8" y="117.2">VDD</text>
<text x="152.4" y="117.2">SCL</text>
<text x="175.8" y="115.3">GND</text>
<text x="175.8" y="117.2">MISO</text>
<text x="199.2" y="117.2">GND</text>
<text x="218.7" y="115.3">PC3</text>
<text x="218.7" y="117.2">PC5</text>
<text x="218.7" y="119.2">PC7</text>
<text x="242.1" y="115.3">PC4</text>
<text x="242.1" y="117.2">PC6</text>
<text x="242.1" y="119.2">PD0</text>
<text x="113.4" y="125">GND</text>
<text x="134.8" y="121.1">VDD</text>
<text x="152.4" y="121.1">SDA</text>
<text x="218.7" y="121.1">PD1</text>
<text x="218.7" y="123.1">PD3</text>
<text x="218.7" y="125">PD5</text>
<text x="242.1" y="121.1">PD2</text>
<text x="242.1" y="123.1">PD4</text>
<text x="242.1" y="125">PD6</text>
<text x="25.7" y="128.9">GND</text>
<text x="54.9" y="127">5V</text>
<text x="60.7" y="130.9">VDD</text>
<text x="64.6" y="127">3V3</text>
<text x="86.1" y="130.9">GND</text>
<text x="218.7" y="127">PD7</text>
<text x="242.1" y="127">GND</text>
<text x="199.2" y="148.4">AIN0</text>
<text x="253.8" y="148.4">PE5</text>
<text x="263.6" y="148.4">3V3</text>
<text x="33.4" y="152.3">5VIN</text>
<text x="33.4" y="154.3">D-</text>
<text x="64.6" y="154.3">TXD</text>
<text x="90" y="152.3">VDD</text>
<text x="99.8" y="154.3">VDD</text>
<text x="138.8" y="152.3">BEEP</text>
<text x="150.5" y="152.3">VDD</text>
<text x="253.8" y="154.3">MOSI</text>
<text x="253.8" y="152.3">PC3</text>
<text x="253.8" y="150.4">PC1</text>
<text x="33.4" y="156.2">D+</text>
<text x="33.4" y="160.1">GND</text>
<text x="54.9" y="156.2">VDD</text>
<text x="64.6" y="156.2">RXD</text>
<text x="64.6" y="158.2">V3</text>
<text x="64.6" y="160.1">D+</text>
<text x="253.8" y="160.1">GND</text>
<text x="253.8" y="158.2">3V3</text>
<text x="253.8" y="156.2">SCK</text>
<text x="263.6" y="160.1">GND</text>
<text x="21.7" y="167.9">XI</text>
<text x="37.4" y="167.9">XO</text>
<text x="64.6" y="162.1">D-</text>
<text x="64.6" y="164">GND</text>
<text x="64.6" y="166">XI</text>
<text x="64.6" y="167.9">XO</text>
<text x="99.8" y="167.9">GND</text>
<text x="181.7" y="164">VDD</text>
<text x="222.6" y="164">GND</text>
<text x="27.6" y="179.6">GND</text>
<text x="68.2" y="176.1" transform="rotate(-90 68.2 176.1)">GND</text>
<text x="150.5" y="179.6">GND</text>
<text x="84.2" y="183.5">TXD</text>
<text x="84.2" y="181.6">UR</text>
<text x="101.7" y="183.5">RXD</text>
<text x="101.7" y="181.6">UT</text>
</g>
<g font-size="1.8" fill="#0e0e0e">
<text x="230.4" y="23.7">J17</text>
<text x="251.7" y="22.9">R23</text>
<text x="11.8" y="29.5">C1</text>
<text x="138.8" y="29.5">S1</text>
<text x="242.1" y="29.3">104</text>
<text x="248" y="29.3">C22</text>
<text x="251.7" y="26.4">101</text>
<text x="259.7" y="27.6">J18</text>
<text x="7.9" y="33.4">470nF</text>
<text x="140.5" y="35.4">C12</text>
<text x="153.2" y="31.3">R5</text>
<text x="153.2" y="35.2">103</text>
<text x="183.6" y="35.4">U4</text>
<text x="140.5" y="41.2">104</text>
<text x="96.6" y="44.9">R8</text>
<text x="96.6" y="46.9">102</text>
<text x="104.4" y="44.9">R9</text>
<text x="104.4" y="46.9">102</text>
<text x="112.2" y="44.9">R10</text>
<text x="112.2" y="46.9">102</text>
<text x="138.8" y="45.1">S2</text>
<text x="154.2" y="46.3">R6</text>
<text x="183.6" y="47.1">W25X16</text>
<text x="140.5" y="51">C13</text>
<text x="152.2" y="49.8">103</text>
<text x="33.4" y="58.8">U1</text>
<text x="41.3" y="58.8">STM8S103K/STM8S105K4</text>
<text x="140.5" y="56.8">104</text>
<text x="189.3" y="54.9">C16</text>
<text x="97.8" y="62.7">D1</text>
<text x="97.8" y="64.6">LED1</text>
<text x="105.6" y="62.7">D2</text>
<text x="105.6" y="64.6">LED2</text>
<text x="113.4" y="62.7">D3</text>
<text x="113.4" y="64.6">LED3</text>
<text x="138.8" y="60.7">S3</text>
<text x="152.2" y="65.4">103</text>
<text x="154.2" y="61.9">R7</text>
<text x="189.3" y="60.7">104</text>
<text x="140.5" y="66.6">C14</text>
<text x="12" y="74.4">J1</text>
<text x="64.4" y="74.4">16M</text>
<text x="140.5" y="72.4">104</text>
<text x="56.9" y="80">C2</text>
<text x="56.9" y="82">22</text>
<text x="64.4" y="80.2">Y1</text>
<text x="72.5" y="80">C3</text>
<text x="72.5" y="82">22</text>
<text x="136.8" y="95.8">U3</text>
<text x="226.5" y="95.8">JP3</text>
<text x="49" y="97.7">J2</text>
<text x="73.2" y="97.6">R2</text>
<text x="75.2" y="101.5">FS</text>
<text x="183.6" y="101.6">J15</text>
<text x="261.6" y="99.7">JP2</text>
<text x="26.4" y="105.3">R1</text>
<text x="49" y="107.5">CON3</text>
<text x="78.3" y="107.3">106</text>
<text x="82.2" y="103.4">C5</text>
<text x="86.1" y="107.3">104</text>
<text x="88" y="103.4">C6</text>
<text x="114.2" y="105.3">R3</text>
<text x="114.2" y="107.3">102</text>
<text x="136.8" y="107.5">24C0X</text>
<text x="26.4" y="111.2">1032</text>
<text x="62.7" y="109.5">J5</text>
<text x="62.7" y="111.4">SWITCH</text>
<text x="93.9" y="109.5">J3</text>
<text x="93.9" y="111.4">LM117</text>
<text x="201.2" y="111.2">C21</text>
<text x="201.2" y="113.2">104</text>
<text x="29.5" y="119.2">S4</text>
<text x="56.9" y="117.2">J4</text>
<text x="115.4" y="119.2">D4</text>
<text x="140.5" y="116.5">R21</text>
<text x="146.4" y="116.1">103</text>
<text x="146.4" y="120">103</text>
<text x="21.7" y="120.9">C4</text>
<text x="21.7" y="122.9">104</text>
<text x="82" y="123.1">C7</text>
<text x="140.5" y="120.4">R22</text>
<text x="185.6" y="123.1">TF卡槽</text>
<text x="82" y="127">104</text>
<text x="226.5" y="130.9">HEADER 16X2</text>
<text x="191.4" y="148.4">J8</text>
<text x="244.1" y="146.5">J16</text>
<text x="27.6" y="150.4">J6</text>
<text x="47.1" y="154.3">J7</text>
<text x="131" y="150.4">J9</text>
<text x="265.5" y="154.1">C24</text>
<text x="101.7" y="161.9">C10</text>
<text x="141.5" y="159.9">R12</text>
<text x="141.5" y="161.9">101</text>
<text x="191.4" y="156.2">CON2</text>
<text x="265.5" y="156">104</text>
<text x="23.7" y="164">MINIUSB接口</text>
<text x="101.7" y="163.8">104</text>
<text x="155.5" y="163.8">LS1</text>
<text x="189.3" y="163.3">R3</text>
<text x="189.3" y="166.8">103</text>
<text x="208.8" y="163.3">R4</text>
<text x="27.4" y="169.9">Y2</text>
<text x="60.6" y="173.8">C11</text>
<text x="72.5" y="171.8">CH340T</text>
<text x="82.2" y="171.8">U2</text>
<text x="152.4" y="169.9">Q1</text>
<text x="152.4" y="171.8">PNP</text>
<text x="23.7" y="177.5">C8</text>
<text x="23.7" y="179.4">22</text>
<text x="27.4" y="175.7">12M</text>
<text x="39.3" y="177.5">C9</text>
<text x="39.3" y="179.4">22</text>
<text x="60.6" y="179.6">103</text>
</g>
</svg>
